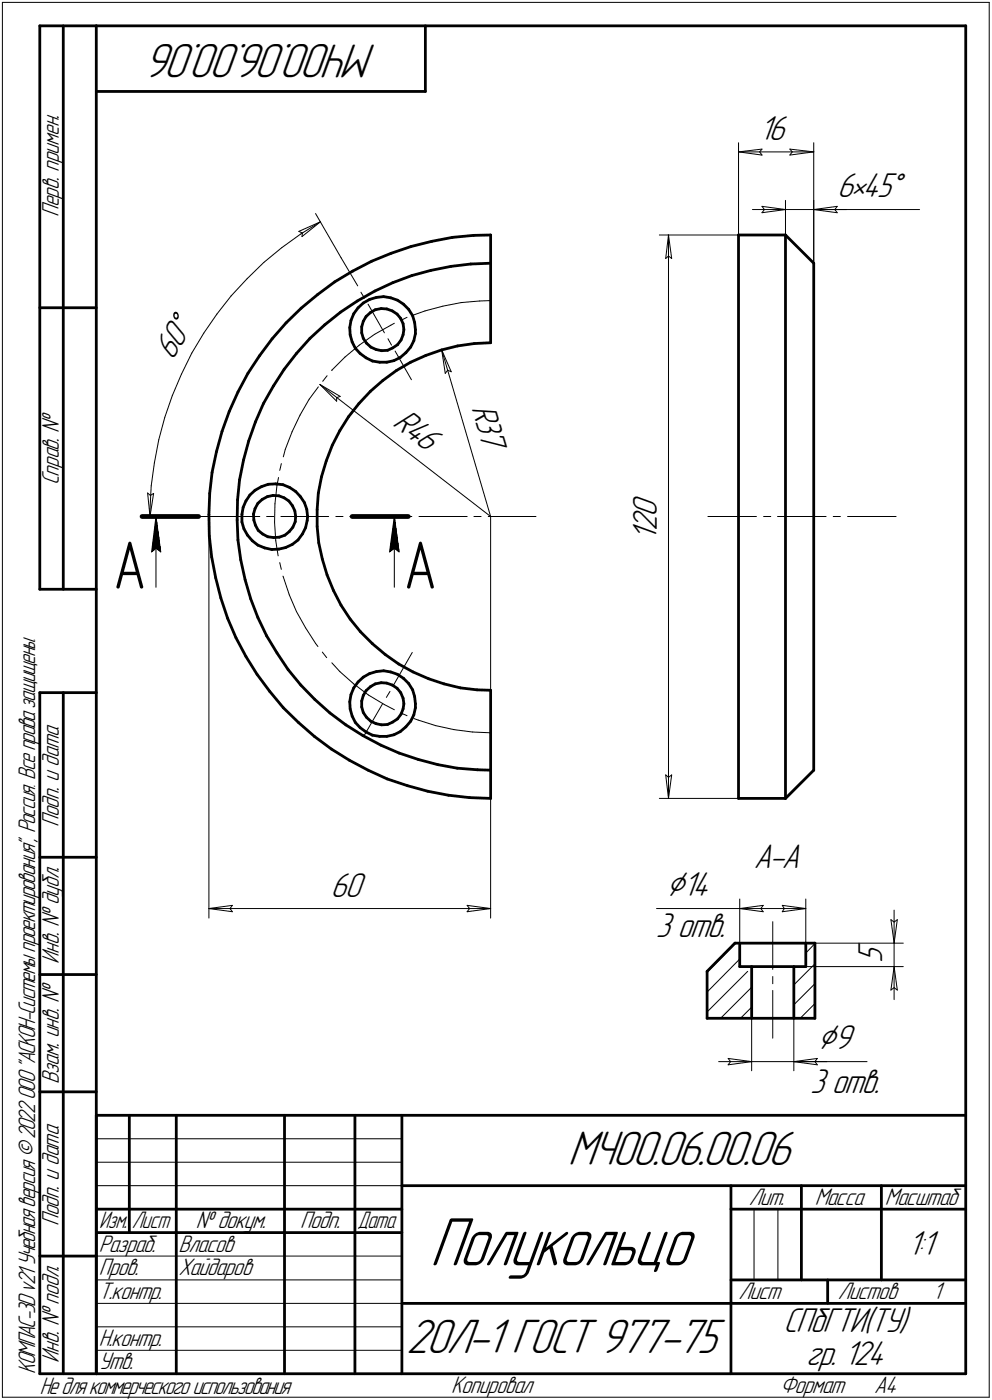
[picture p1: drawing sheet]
<svg xmlns="http://www.w3.org/2000/svg" width="211mm" height="298mm" viewBox="0 0 211 298" stroke-linecap="round" stroke-linejoin="round" font-family="sans-serif">
<g fill="none" stroke="#000" stroke-width=".21">
<path d="M.5 .5v297zM.5 .5h210zM210.5 .5v297zM157.1 32.3l5-.6zM157.1 32.3l5 .7zM157.1 32.3h16zM157.1 30.4v19.6zM161.6 32.3l.5 .7zM162.1 31.7l-.5 .6zM168.1 33l5-.7zM168.1 31.7l.5 .6zM168.1 31.7l5 .6z"/>
<path d="M168.6 32.3l-.5 .7zM173.1 30.4v25.6zM52.6 59.4l3.5-3.5zM52.6 59.4l-3.4 3.6zM56.1 55.9l3.8-3.2zM59.9 52.7l4-2.8zM63.6 49.3l.7 .3zM63.6 49.3l4.6-2.1zM63.9 49.9l4.3-2.7zM64.3 50.4l3.9-3.2zM64.3 49.6v.8zM67.1 45.5l5.5 9.4z"/>
<path d="M72.6 54.9l3.5 6zM140.3 50h16.8zM141.6 55l.6-.5zM142.2 50l.7 5zM142.2 54.5l.7 .5zM142.2 50l-.6 5zM142.2 50v120zM160.1 44.6h7zM162.1 43.9l5 .7zM162.1 43.9l.5 .7zM162.1 45.3l5-.7zM162.6 44.6l-.5 .7z"/>
<path d="M167.1 44.6h6zM167.1 42.7v7.3zM173.1 44.6l5 .7zM173.1 44.6l5-.7zM173.1 44.6h7zM173.1 44.6h22.6zM173.1 42.7v13.3zM177.6 44.6l.5 .7zM178.1 43.9l-.5 .7zM38.6 79.7l-1.9 4.5zM40.8 75.2l-2.2 4.5zM43.3 71l-2.5 4.2z"/>
<path d="M46.1 66.9l-2.8 4.1zM49.2 63l-3.1 3.9zM70.6 78.9h.1M70.6 78.8l2.8-2.8zM73.4 76l3.1-2.5zM76.5 73.5l3.2-2.3zM76.8 62.2l.8 1.3zM78.3 64.8l3.5 6.1zM79.7 71.2l3.4-1.9zM82.5 72.1l.8 1.4zM83.1 69.3l.8-.5zM84.1 74.8l3.4 6.1z"/>
<path d="M85.3 68.2l1.3-.6zM88.1 67.1l2.3-.9zM90.4 66.2l3.8-1zM94 74.5l2 4.7zM94 74.5l.7 5zM94 74.5l10.4 35.5zM94.2 65.2l3.9-.8zM95.2 78.8l.8 .4zM95.2 78.8l-.5 .7zM98.1 64.4l3.9-.3zM102 64.1l2.4-.1zM32.9 98.6l-.7 4.9z"/>
<path d="M33.8 93.6l-.9 5zM35.1 88.9l-1.3 4.7zM36.7 84.2l-1.6 4.7zM59.7 99.5l-.2 .7zM59.9 98.7l-.2 .8zM60.7 95.7l-.4 1.6zM62.1 91.9l-1.4 3.8zM63.8 88.4l-1.7 3.5zM65.8 85l-2 3.4zM67.7 82.4l-1.9 2.6zM68.1 81.9l4.3 2.5zM68.1 81.9l3.5 3.5z"/>
<path d="M68.1 81.9l36.3 28.1zM69.6 80l-.9 1.2zM71.6 84.7l.8-.3zM71.6 84.7v.7zM29.9 110h15.1zM31.4 105l.5 5zM31.4 105l.6 .5zM31.9 108.4v1.6zM32 105.5l.7-.4zM32.2 103.5l-.3 4.9zM32.3 117.5l.9-.7zM32.7 105.1l-.8 4.9z"/>
<path d="M33.2 110l1 7.5zM33.2 116.8l1 .7zM33.2 110l-.9 7.5zM33.2 110v15.1zM44.4 110v85.5zM45 110h10.3zM56.7 110h1.6zM58.4 111.3l.3 3.8zM58.5 107.3l-.1 4zM58.7 115.1l.5 3.3zM58.9 103.4l-.4 3.9zM59.3 101.7l-.4 1.7z"/>
<path d="M59.5 119.8l.4 1.4zM59.8 110h10.1zM71.5 110h1.5zM74.4 110h10.3zM82.9 117.5l1-.7zM83.9 110l1 7.5zM83.9 116.8l1 .7zM83.9 110l-1 7.5zM83.9 110v15.1zM86.2 110h1.4zM89.2 110h10.2zM100.8 110h1.6z"/>
<path d="M103.9 110h10.1zM104.4 110v85.5zM150.6 110h10.4zM162.5 110h1.5zM165.4 110h10.4zM177.3 110h1.5zM180.3 110h10.4zM60.2 122.7l.1 .2zM60.3 122.9l1.3 3.8zM61.6 126.7l1.5 3.5zM63.1 130.2l1.9 3.5zM65 133.7l2.1 3.3z"/>
<path d="M67.1 137l.5 .7zM68.6 138.9l.9 1.1zM87.7 138.9l-4 7zM70.6 141.1l1.7 1.9zM72.3 143l3 2.6zM75.3 145.6l3.1 2.4zM78.4 148l3.4 2zM81.4 149.8l-4 7zM81.8 150l2.1 1.1zM83 147.2l-.8 1.3zM85.3 151.8l1.3 .6zM88.1 153l.9 .3z"/>
<path d="M89 153.3l3.7 1.2zM92.7 154.5l3.9 .9zM96.6 155.4l3.9 .5zM100.5 155.9l3.9 .1zM140.3 170h16.8zM141.6 165l.6 5zM141.6 165l.6 .5zM142.2 165.5l.7-.5zM142.9 165l-.7 5zM44.4 193.5l5-.7zM44.4 193.5l5 .6zM44.4 193.5h60z"/>
<path d="M48.9 193.5l.5 .6zM49.4 192.8l-.5 .7zM99.4 194.1l5-.6zM99.4 192.8l.5 .7zM99.4 192.8l5 .7zM99.9 193.5l-.5 .6zM139.7 193.5h17.7zM157.4 193.5l5-.7zM157.4 193.5l5 .6zM157.4 193.5h14zM157.4 191.4v14.4zM161.9 193.5l.5 .6z"/>
<path d="M162.4 192.8l-.5 .7zM164.4 196.3v10.1zM166.5 194.1l4.9-.6zM166.5 192.8l.4 .7zM166.5 192.8l4.9 .7zM166.9 193.5l-.4 .6zM171.4 191.4v14.4zM189.6 195.8l.6 .5zM189.6 195.8l.6 5zM190.2 196.3l.7-.5zM190.2 193.8v7zM190.9 195.8l-.7 5z"/>
<path d="M150.5 215.5l8.6-8.7zM153.3 216.8l6.6-6.6zM156.5 200.8l-6 6.2zM157.4 204.2l-6.9 7zM157.6 216.8l2.3-2.3zM159.9 216.8v11.2zM164.4 210.9v10.2zM164.4 207.9v1.6zM168.9 214l4.5-4.5zM168.9 209.7l4.5-4.5zM168.9 216.8v11.2zM170.3 216.8l3.1-3.1z"/>
<path d="M171.4 205.8h20.8zM171.4 200.8h20.8zM173.4 200.9l-2 2zM189.6 210.8l.6-.5zM190.2 205.8l-.6 5zM190.2 210.3l.7 .5zM190.2 205.8l.7 5zM190.2 205.8v7.1zM190.2 200.8v5zM152.9 226.1h7zM154.9 225.4l5 .7zM154.9 225.4l.5 .7z"/>
<path d="M154.9 226.7l5-.6zM155.4 226.1l-.5 .6zM159.9 226.1h9zM168.9 226.1l5 .6zM168.9 226.1l5-.7zM168.9 226.1h7zM168.9 226.1h15.6zM173.4 226.1l.5 .6zM173.9 225.4l-.5 .7zM20.5 247.5h65zM20.5 252.5h65zM20.5 242.5h65z"/>
<path d="M160.4 257.5v15zM165.5 257.5v15zM20.5 267.5h65zM20.5 272.5h65zM20.5 277.5h65zM.5 297.5h210zM20.5 282.5h65zM20.5 287.5h65z"/>
</g>
<g fill="none" stroke="#000" stroke-width=".59">
<path d="M8.5 5.5v120zM8.5 5.5h12zM13.5 5.5v120zM20.5 5.5v287zM20.5 5.5h185zM20.5 19.5h70zM90.5 5.5v14zM205.5 5.5v287zM75 57.7l4.1-2.1zM79.1 55.6l4.1-1.7zM83.2 53.9l4.3-1.4zM87.5 52.5l4.4-1.1z"/>
<path d="M87.6 58.7l4.1-1.1zM91.7 57.6l4.2-.9zM91.9 51.4l4.4-.9zM95.9 56.7l4.3-.5zM96.3 50.5l4.5-.4zM100.2 56.2l4.2-.2zM100.8 50.1l3.6-.1zM104.4 50v23zM157.1 50v120zM157.1 50h10zM167.1 50l6 6zM167.1 50v120z"/>
<path d="M173.1 56v108zM8.5 65.5h12zM52.7 79.5l-2.1 4zM55.2 75.8l-2.5 3.7zM57.9 72.1l-2.7 3.7zM60.5 78.7l-2.3 3.5zM60.9 68.7l-3 3.4zM60.9 68.7l3.2-3.1zM63.1 75.3l-2.6 3.4zM64.1 65.6l3.5-2.9zM66 72.1l3.1-2.9zM66 72.1l-2.9 3.2z"/>
<path d="M67.6 62.7l3.6-2.7zM69.1 69.2l3.4-2.7zM71.2 60l3.8-2.3zM72.5 66.5l3.5-2.4zM74.4 69.8l.1 1.5zM74.5 71.3l.4 1.5zM74.7 68.2l-.3 1.6zM74.9 72.8l.7 1.4zM75.3 66.8l-.6 1.4zM75.6 74.2l1 1.1zM76 64.1l3.8-2.1zM76.2 65.5l1.1-1z"/>
<path d="M76.2 65.5l-.9 1.3zM76.6 75.3l1.3 .9zM77 69.6v1.3zM77 70.9l.3 1.2zM77.3 64.5l1.4-.7zM77.3 68.4l-.3 1.2zM77.3 72.1l.7 1zM77.9 76.2l1.3 .7zM77.9 67.4l.9-.9zM77.9 67.4l-.6 1zM78 73.1l.9 .8zM78.7 63.8l1.4-.5z"/>
<path d="M78.8 66.5l1-.5zM78.9 73.9l1.1 .5zM79.2 76.9l1.6 .2zM79.8 62l3.8-1.8zM79.8 66l1.3-.3zM80 74.4l1.2 .3zM80.1 63.3l1.5-.1zM80.8 77.1h1.5zM81.1 65.7l1.2 .1zM81.2 74.7l1.3-.1zM81.6 63.2l1.5 .2zM82.3 77.1l1.5-.3z"/>
<path d="M82.3 65.8l1.2 .4zM82.5 74.6l1.1-.5zM83.1 63.4l1.5 .5zM83.5 66.2l1 .7zM83.6 60.2l4-1.5zM83.6 74.1l1-.7zM83.8 76.8l1.4-.7zM84.3 78.9l3.1-1.8zM84.5 66.9l.8 .9zM84.6 63.9l1.3 .9zM85.2 76.1l1.2-1zM85.3 67.8l.5 1.1z"/>
<path d="M85.3 72.4l-.7 1zM85.8 68.9l.1 1.3zM85.8 71.3l-.5 1.1zM85.9 64.8l1.1 1.1zM85.9 70.2l-.1 1.1zM87 65.9l.8 1.3zM87.4 77.1l3.2-1.4zM87.4 73.9l-1 1.2zM87.8 67.2l.4 1.5zM88.1 72.6l-.7 1.3zM88.2 68.7l.2 1.5zM88.4 71l-.3 1.6z"/>
<path d="M88.4 70.2v.8zM90.6 75.7l3.4-1.2zM94 74.5l3.4-.8zM97.4 73.7l3.5-.5zM100.9 73.2l3.5-.2zM46.1 96.2l-1 4.4zM47.2 91.9l-1.1 4.3zM48.8 87.6l-1.6 4.3zM50.6 83.5l-1.8 4.1zM51.8 98l-.8 4.2zM52.9 93.9l-1.1 4.1zM54.4 89.8l-1.5 4.1z"/>
<path d="M56 85.9l-1.6 3.9zM58.2 82.2l-2.2 3.7zM69.4 98.1l-1 3.4zM70.7 94.8l-1.3 3.3zM72.3 91.7l-1.6 3.1zM74.2 88.7l-1.9 3zM76.4 85.9l-2.2 2.8zM78.8 83.3l2.6-2.3zM78.8 83.3l-2.4 2.6zM81.4 81l2.9-2.1zM44.4 109.6l.1 4.5zM44.5 114.1l.5 4.5z"/>
<path d="M44.6 105.1l-.2 4.5zM45 118.6l.9 4.4zM45.1 100.6l-.5 4.5zM50.5 110.7l.1 4.3zM50.5 106.4v4.3zM50.6 115l.6 4.2zM51 102.2l-.5 4.2zM51.2 119.2l1 4.2zM51.5 109.6v1.6zM51.5 111.2l.4 1.4zM51.7 108l-.2 1.6zM51.9 112.6l.8 1.4z"/>
<path d="M52.3 106.7l-.6 1.3zM52.7 114l1 1.1zM53.2 105.4l1.1-1zM53.2 105.4l-.9 1.3zM53.7 115.1l1.2 1zM53.9 109.5l.1 1.2zM54 110.7l.4 1.1zM54.3 108.3l-.4 1.2zM54.3 104.4l1.3-.8zM54.4 111.8l.5 1.1zM54.9 107.2l.9-.9zM54.9 107.2l-.6 1.1z"/>
<path d="M54.9 116.1l1.4 .6zM54.9 112.9l1 .8zM55.6 103.6l1.5-.5zM55.8 106.3l1.1-.6zM55.9 113.7l1.1 .6zM56.3 116.7l1.5 .3zM56.9 105.7l1.2-.2zM57 114.3l1.3 .2zM57.1 103.1l1.6-.1zM57.8 117l1.6-.1zM58.1 105.5l1.3 .1zM58.3 114.5l1.1-.1z"/>
<path d="M58.7 103l1.5 .2zM59.4 105.6l1.1 .4zM59.4 116.9l1.4-.3zM59.4 114.4l1.2-.4zM60.2 103.2l1.4 .6zM60.5 106l1 .7zM60.6 114l1-.8zM60.8 116.6l1.4-.7zM61.5 106.7l.7 1zM61.6 103.8l1.3 .8zM62.2 107.7l.5 1.1zM62.2 115.9l1.2-.9z"/>
<path d="M62.3 112.3l-.7 .9zM62.7 108.8l.2 1.2zM62.8 111.1l-.5 1.2zM62.9 110l-.1 1.1zM62.9 104.6l1 1.1zM63.9 105.7l.9 1.3zM64.3 113.7l-.9 1.3zM64.8 107l.5 1.5zM65 112.4l-.7 1.3zM65.3 108.5l.1 1.5zM65.4 110.8l-.4 1.6zM65.4 110v.8z"/>
<path d="M67.5 108.5v3.6zM67.5 112.1l.3 3.5zM67.7 105l-.2 3.5zM67.8 115.6l.8 3.4zM68.4 101.5l-.7 3.5zM68.6 119l1 3.4zM8.5 125.5h12zM45.9 123l1.1 4.3zM47 127.3l1.4 4.4zM48.4 131.7l1.8 4.1zM50.2 135.8l2.1 4zM52.2 123.4l1.1 4.1z"/>
<path d="M52.3 139.8l2.4 3.8zM53.3 127.5l1.6 4zM54.9 131.5l1.8 3.9zM56.7 135.4l2.2 3.6zM58.9 139l2.4 3.6zM69.6 122.4l1.4 3.3zM71 125.7l1.6 3.2zM72.6 128.9l1.9 2.9zM74.5 131.8l2.2 2.7zM76.7 134.5l2.5 2.6zM79.2 137.1l2.8 2.3zM82 139.4l2.8 2z"/>
<path d="M8.5 147.5v145zM8.5 147.5h12zM13.5 147.5v145zM54.7 143.6l2.7 3.6zM57.4 147.2l2.9 3.5zM60.3 150.7l3.2 3.1zM61.3 142.6l2.7 3.3zM63.5 153.8l3.4 3zM64 145.9l3 3zM66.9 156.8l3.6 2.7zM67 148.9l3.2 2.9zM70.2 151.8l3.4 2.5z"/>
<path d="M70.5 159.5l3.8 2.4zM73.6 154.3l3.6 2.3zM74.4 149.4l.1 1.6zM74.5 151l.4 1.5zM74.7 147.9l-.3 1.5zM74.9 152.5l.7 1.3zM75.3 146.5l-.6 1.4zM75.6 153.8l1 1.1zM76.2 145.2l1.1-1zM76.2 145.2l-.9 1.3zM76.6 154.9l1.3 1zM77 149.3v1.2z"/>
<path d="M77 150.5l.3 1.2zM77.2 156.6l3.8 2.1zM77.3 144.2l1.4-.8zM77.3 148.1l-.3 1.2zM77.3 151.7l.7 1zM77.9 155.9l1.3 .6zM77.9 147.1l.9-.9zM77.9 147.1l-.6 1zM78 152.7l.9 .9zM78.7 143.4l1.4-.4zM78.8 146.2l1-.6zM78.9 153.6l1.1 .5z"/>
<path d="M79.2 156.5l1.6 .3zM79.8 145.6l1.3-.2zM80 154.1l1.2 .2zM80.1 143l1.5-.2zM80.8 156.8h1.5zM81 158.7l3.9 1.7zM81.1 145.4l1.2 .1zM81.2 154.3h1.3zM81.6 142.8l1.5 .3zM82.3 156.8l1.5-.3zM82.3 145.5l1.2 .4zM82.5 154.3l1.1-.5z"/>
<path d="M83.1 143.1l1.5 .5zM83.5 145.9l1 .7zM83.6 153.8l1-.7zM83.8 156.5l1.4-.7zM84.5 146.6l.8 .9zM84.6 143.6l1.3 .8zM84.8 141.4l3.1 1.7zM85.2 155.8l1.2-1zM85.3 147.5l.5 1.2zM85.3 152.1l-.7 1zM85.8 148.7l.1 1.2zM85.8 151l-.5 1.1z"/>
<path d="M85.9 144.4l1.1 1.1zM85.9 149.9l-.1 1.1zM87 145.5l.8 1.4zM87.4 153.6l-1 1.2zM87.8 146.9l.4 1.4zM87.9 143.1l3.3 1.4zM88.1 152.2l-.7 1.4zM88.2 148.3l.2 1.6zM88.4 150.7l-.3 1.5zM88.4 149.9v.8zM91.2 144.5l3.3 1.1zM94.5 145.6l3.5 .9z"/>
<path d="M98 146.5l3.5 .4zM101.5 146.9l2.9 .1zM104.4 147v23zM74.3 161.9l4 2.1zM78.3 164l4.1 1.9zM82.4 165.9l4.3 1.4zM84.9 160.4l4.1 1.3zM86.7 167.3l4.3 1.2zM89 161.7l4.1 1.1zM91 168.5l4.4 .8zM93.1 162.8l4.2 .8zM95.4 169.3l4.5 .5z"/>
<path d="M97.3 163.6l4.3 .3zM99.9 169.8l4.5 .2zM101.6 163.9l2.8 .1zM157.1 170h10zM167.1 170l6-6zM8.5 182.5h12zM8.5 207.5h12zM150.5 216.8h22.9zM150.5 206.8v10zM156.4 200.8l-5.9 6zM156.4 200.8h17zM157.4 205.8h14z"/>
<path d="M157.4 200.8v5zM159.9 205.8v11zM168.9 205.8v11zM171.4 200.8v5zM173.4 200.8v16zM8.5 232.5h12zM20.5 237.5h185zM20.5 237.5v55zM27.5 237.5v25zM37.5 237.5v55zM60.5 237.5v55zM75.5 237.5v55z"/>
<path d="M85.5 237.5v55zM20.5 257.5h65zM85.5 252.5h120zM155.5 252.5v40zM155.5 257.5h15zM170.5 252.5v20zM170.5 257.5h35zM187.5 252.5v20zM8.5 267.5h12zM20.5 262.5h65zM85.5 277.5h70zM155.5 277.5h50z"/>
<path d="M155.5 272.5h50zM176.1 272.5v5zM8.5 292.5h12zM20.5 292.5h185z"/>
</g>
<g fill="#000" stroke="#000" stroke-width=".21">
<path d="M33 111.4h.2zM33 111.5h.2zM33 111.6h.2zM33 111.7h.2zM33 111.8h.2zM33 111.8h.2zM33 111.9h.2zM33 112h.2zM32.9 112.1h.3zM32.9 112.2h.3zM32.9 112.3h.3zM32.9 112.4h.3zM32.9 112.4h.3zM32.9 112.5h.3zM32.9 112.6h.3zM32.9 112.7h.3zM32.9 112.8h.3zM32.9 112.9h.3zM32.9 112.9h.3zM32.9 113h.3zM32.9 113.1h.3zM32.9 113.2h.3zM32.9 113.3h.3zM32.9 113.4h.3zM32.8 113.5h.4zM32.8 113.5h.4zM32.8 113.6h.4zM32.8 113.7h.4zM32.8 113.8h.4zM32.8 113.9h.4zM32.8 114h.4zM32.8 114h.4zM32.7 114.1h.5zM32.7 114.2h.5zM32.7 114.3h.5zM32.7 114.4h.5zM32.7 114.5h.5zM32.7 114.6h.5zM32.7 114.6h.5zM32.7 114.7h.5zM32.6 114.8h.6zM32.6 114.9h.6zM32.6 115h.6zM32.6 115.1h.6zM32.6 115.1h.6zM32.6 115.2h.6zM32.6 115.3h.6zM32.6 115.4h.6zM32.5 115.5h.7zM32.5 115.6h.7zM32.5 115.7h.7zM32.5 115.7h.7zM32.5 115.8h.7zM32.5 115.9h.7zM32.5 116h.7zM32.5 116.1h.7zM32.4 116.2h.8zM32.4 116.2h.8zM32.4 116.3h.8zM32.4 116.4h.8zM32.4 116.5h.8zM32.4 116.6h.8zM32.4 116.7h.8zM32.4 116.8h.8zM32.3 116.8h.8zM32.3 116.9h.7zM32.3 117h.6zM32.3 117.1h.6zM32.3 117.2h.4zM32.3 117.3h.3zM32.3 117.3h.2z"/>
<path d="M33.2 110.7h.2zM33.2 110.7h.2zM33.2 110.8h.2zM33.2 110.9h.2zM33.2 111h.2zM33.2 111.1h.2zM33.2 111.2h.2zM33.2 111.3h.2zM33.2 111.3h.2zM33.2 111.4h.2zM33.2 111.5h.2zM33.2 111.6h.2zM33.2 111.7h.2zM33.2 111.8h.2zM33.2 111.8h.2zM33.2 111.9h.3zM33.2 112h.3zM33.2 112.1h.3zM33.2 112.2h.3zM33.2 112.3h.3zM33.2 112.4h.3zM33.2 112.4h.3zM33.2 112.5h.4zM33.2 112.6h.4zM33.2 112.7h.4zM33.2 112.8h.4zM33.2 112.9h.4zM33.2 112.9h.4zM33.2 113h.4zM33.2 113.1h.4zM33.2 113.2h.5zM33.2 113.3h.5zM33.2 113.4h.5zM33.2 113.5h.5zM33.2 113.5h.5zM33.2 113.6h.5zM33.2 113.7h.5zM33.2 113.8h.6zM33.2 113.9h.6zM33.2 114h.6zM33.2 114h.6zM33.2 114.1h.6zM33.2 114.2h.6zM33.2 114.3h.6zM33.2 114.4h.7zM33.2 114.5h.7zM33.2 114.6h.7zM33.2 114.6h.7zM33.2 114.7h.7zM33.2 114.8h.7zM33.2 114.9h.7zM33.2 115h.7zM33.2 115.1h.8zM33.2 115.1h.8zM33.2 115.2h.8zM33.2 115.3h.8zM33.2 115.4h.8zM33.2 115.5h.8zM33.2 115.6h.8zM33.2 115.7h.8zM33.2 115.7h.8zM33.2 115.8h.8zM33.2 115.9h.8zM33.2 116h.8zM33.2 116.1h.8zM33.2 116.2h.8zM33.2 116.2h.8zM33.2 116.3h.9zM33.2 116.4h.9zM33.2 116.5h.9zM33.2 116.6h.9zM33.2 116.7h.9zM33.2 116.8h.9zM33.4 116.8h.7zM33.4 116.9h.8zM33.5 117h.7zM33.7 117.1h.5zM33.8 117.2h.4zM33.9 117.3h.3zM34 117.3h.2z"/>
<path d="M83.7 111.3h.2zM83.7 111.3h.2zM83.7 111.4h.2zM83.7 111.5h.2zM83.7 111.6h.2zM83.7 111.7h.2zM83.7 111.8h.2zM83.7 111.8h.2zM83.7 111.9h.2zM83.7 112h.2zM83.7 112.1h.2zM83.7 112.2h.2zM83.7 112.3h.2zM83.7 112.4h.2zM83.7 112.4h.2zM83.6 112.5h.3zM83.6 112.6h.3zM83.6 112.7h.3zM83.6 112.8h.3zM83.6 112.9h.3zM83.6 112.9h.3zM83.6 113h.3zM83.6 113.1h.3zM83.5 113.2h.4zM83.5 113.3h.4zM83.5 113.4h.4zM83.5 113.5h.4zM83.5 113.5h.4zM83.5 113.6h.4zM83.5 113.7h.4zM83.4 113.8h.5zM83.4 113.9h.5zM83.4 114h.5zM83.4 114h.5zM83.4 114.1h.5zM83.4 114.2h.5zM83.4 114.3h.5zM83.3 114.4h.6zM83.3 114.5h.6zM83.3 114.6h.6zM83.3 114.6h.6zM83.3 114.7h.6zM83.3 114.8h.6zM83.3 114.9h.6zM83.3 115h.6zM83.2 115.1h.7zM83.2 115.1h.7zM83.2 115.2h.7zM83.2 115.3h.7zM83.2 115.4h.7zM83.2 115.5h.7zM83.2 115.6h.7zM83.1 115.7h.8zM83.1 115.7h.8zM83.1 115.8h.8zM83.1 115.9h.8zM83.1 116h.8zM83.1 116.1h.8zM83.1 116.2h.8zM83.1 116.2h.8zM83.1 116.3h.8zM83.1 116.4h.8zM83.1 116.5h.8zM83.1 116.6h.8zM83.1 116.7h.8zM83.1 116.8h.8zM83.1 116.8h.7zM83 116.9h.7zM83 117h.6zM83 117.1h.5zM83 117.2h.4zM83 117.3h.2zM83 117.3h.1z"/>
<path d="M83.9 110.7h.2zM83.9 110.7h.2zM83.9 110.8h.2zM83.9 110.9h.2zM83.9 111h.2zM83.9 111.1h.2zM83.9 111.2h.2zM83.9 111.3h.3zM83.9 111.3h.3zM83.9 111.4h.3zM83.9 111.5h.3zM83.9 111.6h.3zM83.9 111.7h.3zM83.9 111.8h.3zM83.9 111.8h.3zM83.9 111.9h.3zM83.9 112h.3zM83.9 112.1h.3zM83.9 112.2h.3zM83.9 112.3h.3zM83.9 112.4h.3zM83.9 112.4h.3zM83.9 112.5h.4zM83.9 112.6h.4zM83.9 112.7h.4zM83.9 112.8h.4zM83.9 112.9h.4zM83.9 112.9h.4zM83.9 113h.4zM83.9 113.1h.4zM83.9 113.2h.5zM83.9 113.3h.5zM83.9 113.4h.5zM83.9 113.5h.5zM83.9 113.5h.5zM83.9 113.6h.5zM83.9 113.7h.5zM83.9 113.8h.6zM83.9 113.9h.6zM83.9 114h.6zM83.9 114h.6zM83.9 114.1h.6zM83.9 114.2h.6zM83.9 114.3h.6zM83.9 114.4h.7zM83.9 114.5h.7zM83.9 114.6h.7zM83.9 114.6h.7zM83.9 114.7h.7zM83.9 114.8h.7zM83.9 114.9h.7zM83.9 115h.7zM83.9 115.1h.8zM83.9 115.1h.8zM83.9 115.2h.8zM83.9 115.3h.8zM83.9 115.4h.8zM83.9 115.5h.8zM83.9 115.6h.8zM83.9 115.7h.9zM83.9 115.7h.9zM83.9 115.8h.9zM83.9 115.9h.9zM83.9 116h.9zM83.9 116.1h.9zM83.9 116.2h.9zM83.9 116.2h.9zM83.9 116.3h.9zM83.9 116.4h.9zM83.9 116.5h.9zM83.9 116.6h.9zM83.9 116.7h.9zM83.9 116.8h.9zM84.1 116.8h.7zM84.2 116.9h.7zM84.2 117h.7zM84.4 117.1h.5zM84.5 117.2h.4zM84.6 117.3h.3zM84.8 117.3h.1z"/>
</g>
<path d="M30.2 110h12zM74.9 110h12z" fill="none" stroke="#000" stroke-width="1"/>
<text font-size="15.6" x="91.4" y="269.4">Полукольцо</text>
<g font-size="14.6">
<text x="24.1" y="125.3">А</text>
<text x="85.9" y="125.3">А</text>
</g>
<g font-size="10.9">
<text x="80.2" y="9.4" transform="rotate(-180 80.2 9.4)">МЧ00.06.00.06</text>
<text x="120.8" y="248.1">МЧ00.06.00.06</text>
<text x="86.4" y="288.1">20Л-1 ГОСТ 977-75</text>
</g>
<g font-size="8.5">
<text x="141.7" y="190.9">Ç14</text>
<text x="173.9" y="223.5">Ç9</text>
</g>
<g font-size="7.8">
<text x="161.5" y="29.8">16</text>
<text x="178.1" y="42.1">6•45Å</text>
<text x="36.8" y="76.9" transform="rotate(-60 36.8 76.9)">60Å</text>
<text x="100.2" y="86.8" transform="rotate(74 100.2 86.8)">R37</text>
<text x="83.3" y="90.5" transform="rotate(38 83.3 90.5)">R46</text>
<text x="139.7" y="115.2" transform="rotate(-90 139.7 115.2)">120</text>
<text x="160.4" y="184.9">А-А</text>
<text x="70.3" y="190.9">60</text>
<text x="139.5" y="199.4">3 отв.</text>
<text x="187.7" y="205.1" transform="rotate(-90 187.7 205.1)">5</text>
<text x="172.4" y="232.8">3 отв.</text>
<text x="193.1" y="267.2">1:1</text>
<text x="166.7" y="283.7">СПбГТИ(ТУ)</text>
<text x="171.5" y="290.7">гр. 124</text>
</g>
<g font-size="5.4">
<text x="12.6" y="46.3" transform="rotate(-90 12.6 46.3)">Перв. примен.</text>
<text x="12.6" y="103.4" transform="rotate(-90 12.6 103.4)">Справ. №</text>
<text x="12.6" y="176.1" transform="rotate(-90 12.6 176.1)">Подп. и дата</text>
<text x="12.6" y="205.2" transform="rotate(-90 12.6 205.2)">Инв. № дубл.</text>
<text x="12.6" y="230.9" transform="rotate(-90 12.6 230.9)">Взам. инв. №</text>
<text x="159.3" y="256.6">Лит.</text>
<text x="173.4" y="256.6">Масса</text>
<text x="188.3" y="256.6">Масштаб</text>
<text x="12.6" y="261.1" transform="rotate(-90 12.6 261.1)">Подп. и дата</text>
<text x="41.6" y="261.6">№ докум.</text>
<text x="63.9" y="261.6">Подп.</text>
<text x="21" y="266.6">Разраб.</text>
<text x="38" y="266.6">Власов</text>
<text x="21" y="271.6">Пров.</text>
<text x="38" y="271.6">Хайдаров</text>
<text x="21" y="276.6">Т.контр.</text>
<text x="157.1" y="276.6">Лист</text>
<text x="178.3" y="276.6">Листов</text>
<text x="198.5" y="276.6">1</text>
<text x="21" y="286.6">Н.контр.</text>
<text x="7.5" y="292.5" transform="rotate(-90 7.5 292.5)">КОМПАС-3Dv21 Учебнаяверсия©2022ООО&quot;АСКОН-Системыпроектирования&quot;, Россия. Всеправазащищены.</text>
<text x="12.6" y="290.2" transform="rotate(-90 12.6 290.2)">Инв. № подл.</text>
<text x="21" y="291.6">Утв.</text>
<text x="8.5" y="296.7">Недлякоммерческогоиспользования</text>
<text x="96" y="296.6">Копировал</text>
<text x="166" y="296.6">Формат</text>
<text x="186" y="296.6">A4</text>
</g>
<g font-size="5.3">
<text x="21.1" y="261.6">Изм.</text>
<text x="28.1" y="261.6">Лист</text>
<text x="76.1" y="261.6">Дата</text>
</g>
</svg>
